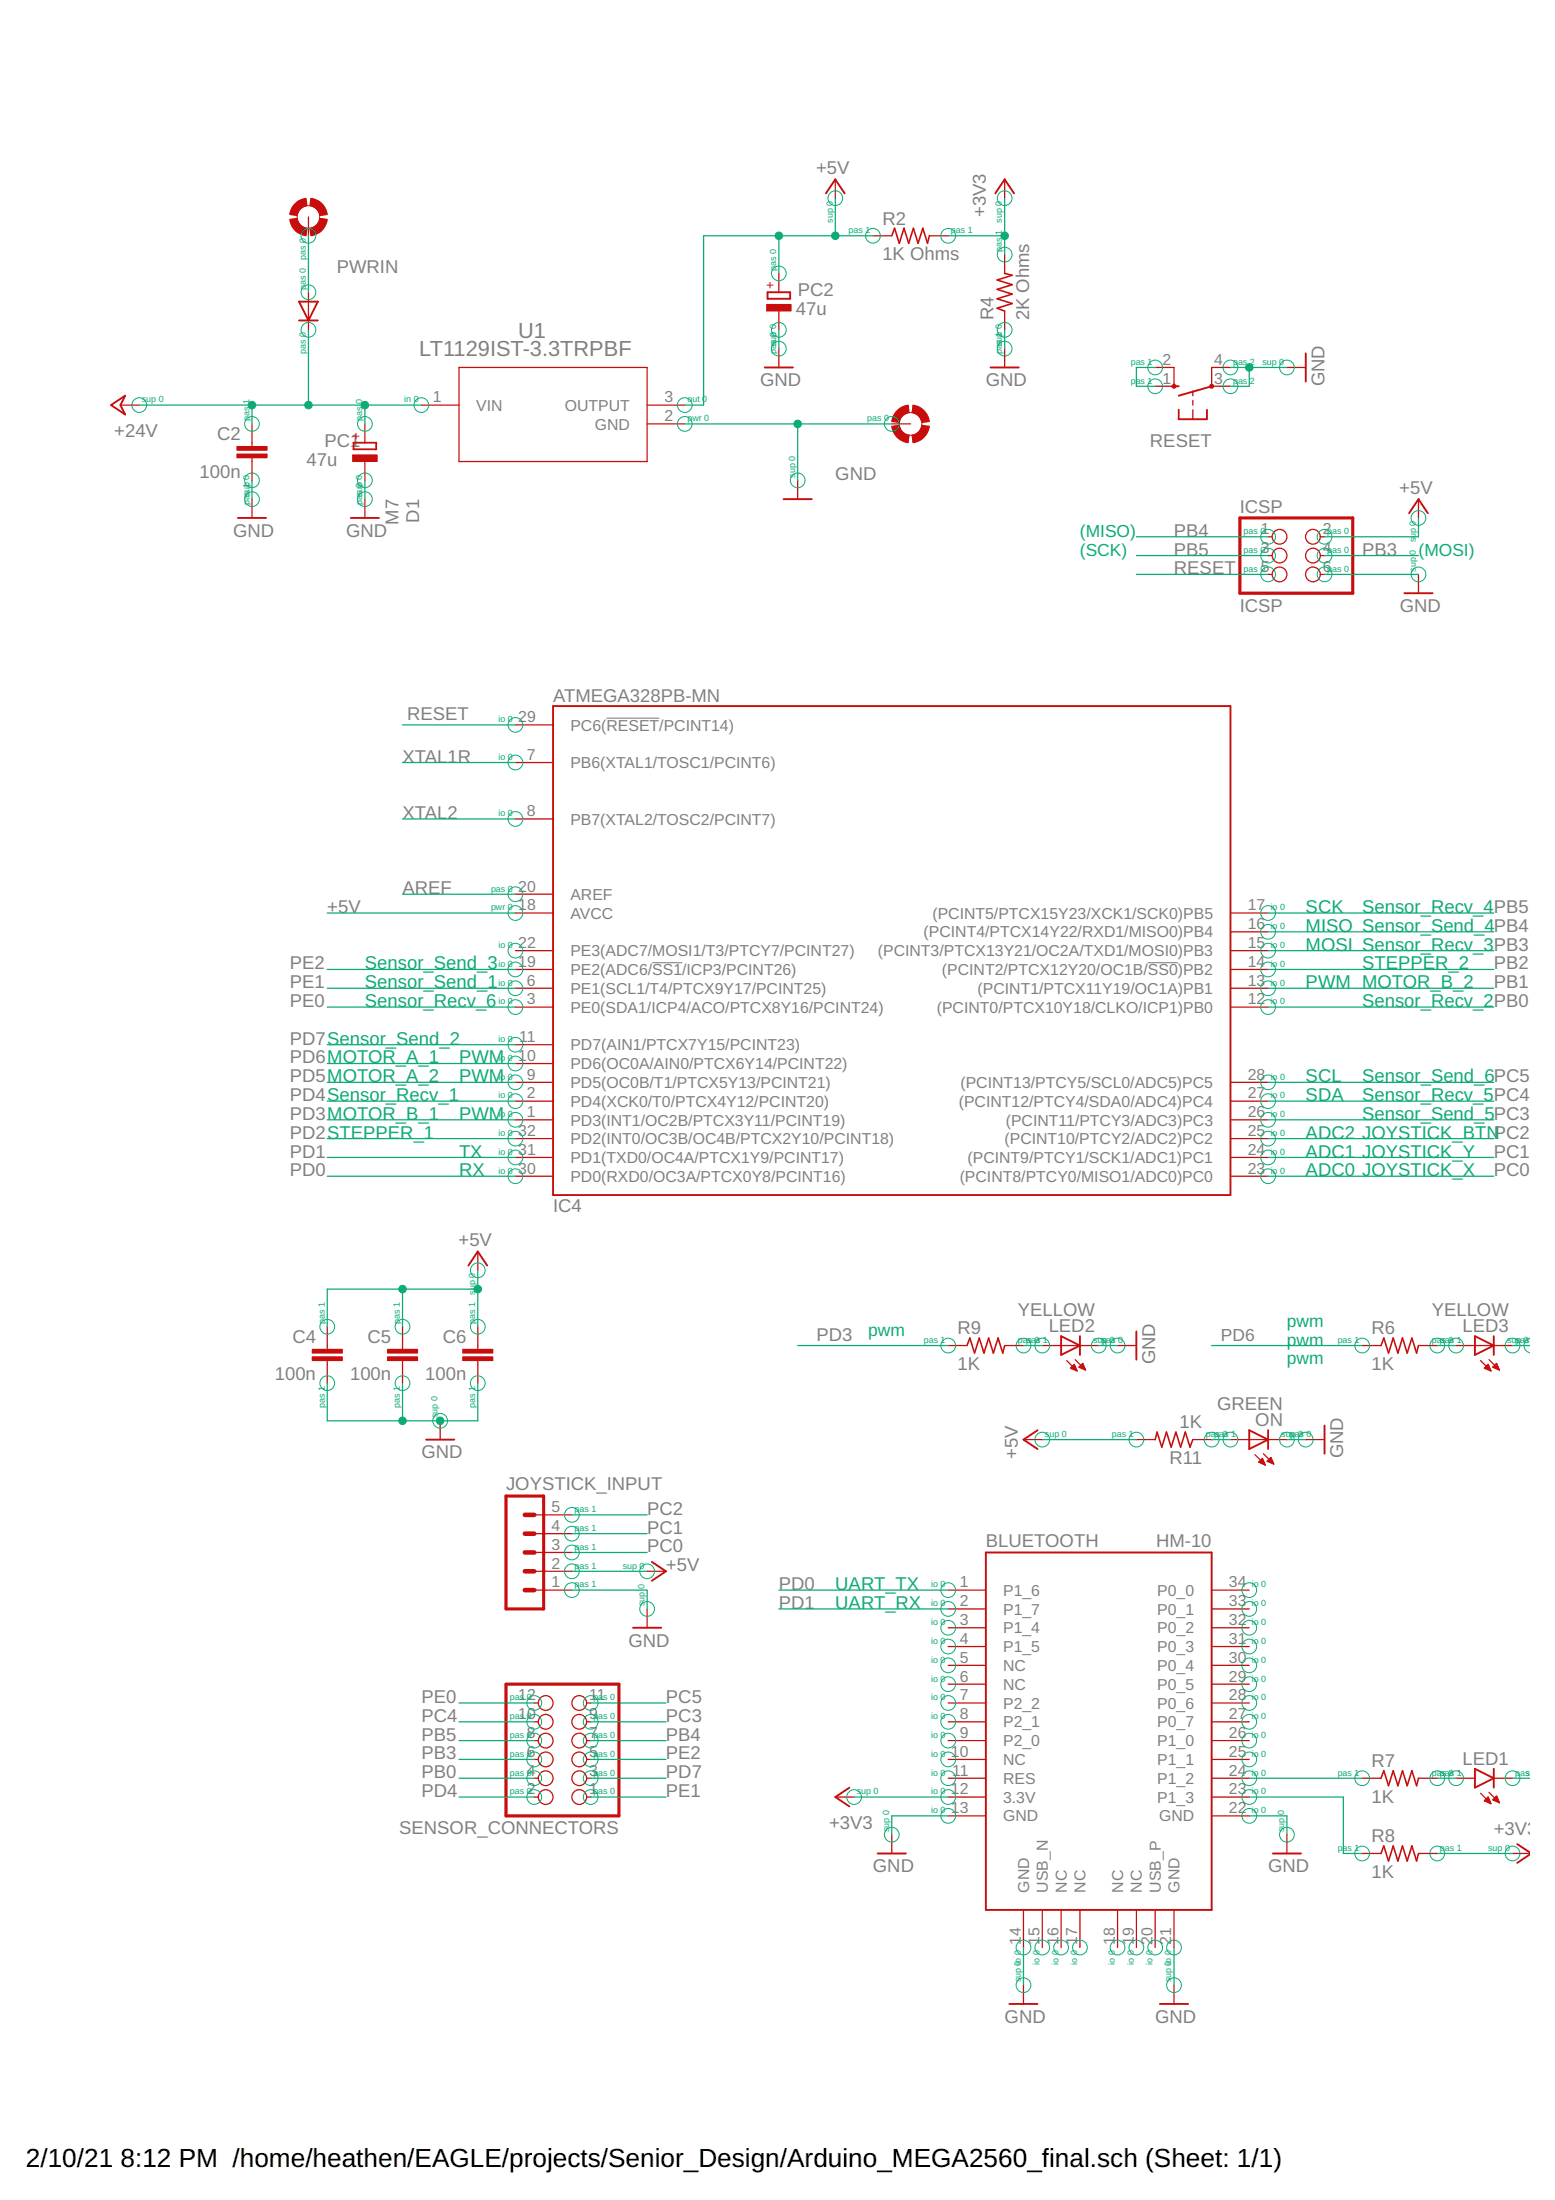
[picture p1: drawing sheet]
<svg xmlns="http://www.w3.org/2000/svg" width="210mm" height="297mm" viewBox="0 0 210 297" stroke-linecap="round" stroke-linejoin="round" font-family="sans-serif">
<path d="M81.9 97h7.1M88.1 130h4M154.9 130h4.1" fill="none" stroke="#808080" stroke-width=".15"/>
<g fill="none" stroke="#c90d0c" stroke-width=".42">
<path d="M167.4 69.9h15.2v10.2h-15.2zM68.3 202h5.1v15.2h-5.1zM68.3 227.4h15.2v17.8h-15.2z"/>
<circle cx="158.5" cy="52.2" r=".13"/>
<circle cx="163.6" cy="52.2" r=".13"/>
</g>
<g fill="none" stroke="#c90d0c" stroke-width=".17">
<path d="M41.6 29.3v2.5M41.6 39.5v5M105.1 36.9v2.6M112.8 24.2v2.6M117.8 31.8h2.6M125.5 31.8h2.5M135.6 24.2v2.6M135.6 34.4v2.5M16.3 54.7h2.5M34 57.2v3.1M49.3 57.2v2.6M56.9 54.7h5.1"/>
<path d="M62 49.6h25.4v12.7h-25.4zM87.4 57.2h5M87.4 54.7h5M105.1 42v2.5M105.1 47.1v2.5M120.4 57.2h2.5M135.6 42v2.5M135.6 47.1v2.5M155.9 49.6h2.6v2.6h-2.6M161 52.8v.6M161 54.1v.6M161 55.3v1.3"/>
<path d="M166.1 49.6h-2.5v2.6h2.5M173.7 49.6h2.6M34 61.8v3.1M34 67.4v2.5M49.3 62.3v2.6M49.3 67.4v2.5M107.7 64.9v2.5M171.2 72.5h.5M171.2 75h.5M171.2 77.6h.5M178.2 72.5h.6M178.2 75h.6"/>
<path d="M178.2 77.6h.6M191.5 67.4v2.5M191.5 77.6v2.5M69.6 97.9h5.1M69.6 110.6h5.1M69.6 103h5.1M69.6 120.7h5.1M69.6 123.3h5.1M69.6 128.4h5.1M69.6 130.9h5.1M69.6 133.4h5.1M69.6 136h5.1"/>
<path d="M166.1 123.3h5.1M166.1 125.8h5.1M166.1 128.4h5.1M166.1 130.9h5.1M166.1 133.4h5.1M166.1 136h5.1M69.6 141.1h5.1M69.6 143.6h5.1M69.6 146.1h5.1M69.6 148.7h5.1M69.6 151.2h5.1M69.6 153.7h5.1"/>
<path d="M69.6 156.3h5.1M69.6 158.8h5.1M166.1 146.1h5.1M166.1 148.7h5.1M166.1 151.2h5.1M166.1 153.7h5.1M166.1 156.3h5.1M166.1 158.8h5.1M44.2 179.1v3.1M54.3 179.1v3.1M64.5 169v2.5M64.5 179.1v3.1"/>
<path d="M44.2 183.7v3.1M54.3 183.7v3.1M59.4 191.8v2.6M64.5 183.7v3.1M128 181.7h2.5M135.6 181.7h2.6M138.2 194.4h2.5M140.7 181.7h7.6M144 183.7l1.4 1.4M144.5 184.7l.5-.5 .4 .9zM144.6 184.7h.6M144.6 184.8h.6"/>
<path d="M144.7 184.6h.4M144.8 184.4h.3M144.9 184.9h.4M144.9 184.3h.1M145.1 183.6l1.4 1.4M145.2 185h.2M145.6 184.6l.6-.5 .3 .9zM145.7 184.6h.6M145.8 184.7h.6M145.8 184.4h.5M145.9 184.3h.3M146.1 184.8h.4"/>
<path d="M146.1 184.2h.1M146.3 184.9h.2M150.9 181.7h2.5M153.4 194.4h2.5M161 194.4h2.6M166.1 194.4h7.6M169.4 196.4l1.4 1.4M169.9 197.4l.5-.5 .4 .9zM169.9 197.4h.7M170 197.3h.6M170.1 197.2h.4M170.2 197.1h.3"/>
<path d="M170.2 197.6h.5M170.3 197h.1M170.5 197.7h.2M170.5 196.3l1.4 1.4M171 197.3l.6-.5 .3 .9zM171.1 197.3h.7M171.1 197.2h.6M171.2 197.1h.5M171.4 197h.2M171.4 197.4h.4M171.5 196.8h.1M171.7 197.6h.2"/>
<path d="M176.3 194.4h2.5M183.9 181.7h2.5M191.5 181.7h2.5M196.6 181.7h7.6M199.9 183.7l1.4 1.4M200.4 184.7l.5-.5 .4 .9zM200.4 184.7h.7M200.5 184.8h.6M200.6 184.6h.4M200.7 184.4h.3M200.8 184.9h.4M200.8 184.3h.1"/>
<path d="M201 183.6l1.4 1.4M201.1 185h.1M201.6 184.6h.6M201.7 184.7h.6M201.7 184.4h.5M201.8 184.3h.3M201.9 184.2h.2M202 184.8h.3M202 184.1l.4 .9-.9-.4zM202.2 184.9h.2M72.1 214.7h5.1M72.1 212.2h5.1"/>
<path d="M72.1 209.6h5.1M72.1 207.1h5.1M72.1 204.5h5.1M87.4 212.2h2.5M87.4 217.2v2.6M128 214.7h5.1M128 217.2h5.1M128 219.8h5.1M163.6 214.7h5M163.6 217.2h5M163.6 219.8h5M72.1 237.6h.6"/>
<path d="M72.1 235h.6M72.1 232.5h.6M72.1 229.9h.6M79.2 237.6h.5M79.2 235h.5M79.2 232.5h.5M79.2 229.9h.5M128 237.6h5.1M128 235h5.1M128 232.5h5.1M128 229.9h5.1M128 222.3h5.1"/>
<path d="M128 224.9h5.1M128 227.4h5.1M163.6 237.6h5M163.6 235h5M163.6 232.5h5M163.6 229.9h5M163.6 222.3h5M163.6 224.9h5M163.6 227.4h5M72.1 242.6h.6M72.1 240.1h.6M79.2 242.6h.5"/>
<path d="M79.2 240.1h.5M112.8 242.6h2.5M120.4 247.7v2.6M128 242.6h5.1M128 240.1h5.1M128 245.2h5.1M138.2 257.9v5.1M140.7 257.9v5.1M143.2 257.9v5.1M145.8 257.9v5.1M150.9 257.9v5.1M153.4 257.9v5.1"/>
<path d="M155.9 257.9v5.1M158.5 257.9v5.1M163.6 242.6h5M163.6 240.1h5M163.6 245.2h5M173.7 247.7v2.6M183.9 240.1h2.5M183.9 250.3h2.5M191.5 240.1h2.5M191.5 250.3h2.5M196.6 240.1h2.5M199.9 242.1l1.4 1.4"/>
<path d="M200.4 243.1l.5-.5 .4 .9zM200.4 243.2h.7M200.5 243.1h.6M200.6 242.9h.4M200.7 242.8h.3M200.7 243.3h.5M200.8 242.7h.1M201 242l1.4 1.4M201 243.4h.2M201.5 243l.5-.5 .4 .9zM201.6 242.9h.6M201.6 243.1h.6"/>
<path d="M201.6 240.1h2.6M201.7 242.8h.5M201.8 242.7h.3M201.9 243.2h.4M202 242.6h.1M202.2 243.3h.2M204.2 250.3h2.3M138.2 268v2.6M158.5 268v2.6"/>
<circle cx="172.7" cy="72.5" r=".99"/>
<circle cx="172.7" cy="77.6" r=".99"/>
<circle cx="172.7" cy="75" r=".99"/>
<circle cx="177.2" cy="72.5" r=".99"/>
<circle cx="177.2" cy="75" r=".99"/>
<circle cx="177.2" cy="77.6" r=".99"/>
<circle cx="73.7" cy="232.5" r=".99"/>
<circle cx="73.7" cy="237.6" r=".99"/>
<circle cx="73.7" cy="235" r=".99"/>
<circle cx="73.7" cy="229.9" r=".99"/>
<circle cx="78.2" cy="235" r=".99"/>
<circle cx="78.2" cy="232.5" r=".99"/>
<circle cx="78.2" cy="237.6" r=".99"/>
<circle cx="78.2" cy="229.9" r=".99"/>
<circle cx="73.7" cy="240.1" r=".99"/>
<circle cx="73.7" cy="242.6" r=".99"/>
<circle cx="78.2" cy="240.1" r=".99"/>
<circle cx="78.2" cy="242.6" r=".99"/>
</g>
<g fill="none" stroke="#c90d0c" stroke-width=".25">
<path d="M103.6 39.5h3.1v.8h-3.1zM111.5 26.1l1.3-1.9 1.2 1.9M134.3 26.1l1.3-1.9 1.3 1.9M15 54.7l1.9-1.3-.6 1.3 .6 1.3zM40.4 40.7h2.5l-1.3 2.6zM40.4 43.3h2.5M47.7 59.8h3.1v.9h-3.1zM103.2 49.6h3.8M133.7 49.6h3.8M158.5 52.2h.6M159.1 55.3v1.3h3.8v-1.3M163.6 52.2l-4.5 1.2"/>
<path d="M176.3 47.7v3.8M32.1 69.9h3.8M47.3 69.9h3.9M105.8 67.4h3.8M190.2 69.3l1.3-1.9 1.2 1.9M74.7 95.3h91.4v66.1h-91.4zM189.6 80.1h3.8M63.2 170.9l1.3-1.9 1.3 1.9M153.4 179.8v3.8M57.5 194.4h3.8M140.1 193.1l-1.9 1.3 1.9 1.2M143.2 180.4l2.6 1.3-2.6 1.2z"/>
<path d="M145.8 180.4v2.5M168.6 193.1l2.6 1.3-2.6 1.2zM171.2 193.1v2.5M178.8 192.5v3.8M199.1 180.4l2.5 1.3-2.5 1.2zM201.6 180.4v2.5M85.4 219.8h3.9M88 210.9l1.9 1.3-1.9 1.2M133.1 209.6h30.5v48.3h-30.5zM199.1 238.8l2.5 1.3-2.5 1.3zM201.6 238.8v2.6M114.7 241.4l-1.9 1.2 1.9 1.3"/>
<path d="M118.5 250.3h3.8M171.8 250.3h3.8M204.8 249l1.7 1.1M206.5 250.4l-1.7 1.1M136.2 270.6h3.9M156.6 270.6h3.8"/>
</g>
<g fill="#c90d0c" stroke="#c90d0c" stroke-width=".13">
<path d="M47.6 61.4h3.3v.9h-3.3z"/>
<path d="M103.5 41.1h3.3v.9h-3.3z"/>
<path d="M62.5 183.2h4v.5h-4z"/>
<path d="M62.5 182.2h4v.5h-4z"/>
<path d="M32 61.3h4v.5h-4z"/>
<path d="M32 60.3h4v.5h-4z"/>
<path d="M52.3 183.2h4.1v.5h-4.1z"/>
<path d="M52.3 182.2h4.1v.5h-4.1z"/>
<path d="M42.1 183.2h4.1v.5h-4.1z"/>
<path d="M42.1 182.2h4.1v.5h-4.1z"/>
</g>
<path d="M70.8 209.6h1.3M70.8 212.2h1.3M70.8 214.7h1.3M70.8 204.5h1.3M70.8 207.1h1.3" fill="none" stroke="#c90d0c" stroke-width=".61"/>
<g fill="#c90d0c" stroke="#c90d0c" stroke-width=".13">
<path d="M39.7 27.6a2.34 2.34 0 0 1 1.6-.8l.1 1a1.57 1.57 0 0 0-1.3 1.3l-1-.1a2.5 2.5 0 0 1 .6-1.4z" fill-rule="evenodd"/>
<path d="M39.1 29.6l1-.1a1.56 1.56 0 0 0 1.3 1.3l-.1 1a2.48 2.48 0 0 1-2.2-2.2z" fill-rule="evenodd"/>
<path d="M41.8 30.8a1.56 1.56 0 0 0 1.4-1.3l1 .1a2.48 2.48 0 0 1-2.2 2.2z" fill-rule="evenodd"/>
<path d="M42 26.8a2.48 2.48 0 0 1 2.2 2.2l-1 .1a1.56 1.56 0 0 0-1.4-1.3z" fill-rule="evenodd"/>
<path d="M123.2 54.7a2.59 2.59 0 0 1 2.3 2.2l-1.1 .1a1.57 1.57 0 0 0-1.3-1.3z" fill-rule="evenodd"/>
<path d="M120.9 55.6a2.59 2.59 0 0 1 1.7-.9l.1 1a1.51 1.51 0 0 0-1.3 1.3l-1-.1a2.5 2.5 0 0 1 .5-1.3z" fill-rule="evenodd"/>
<path d="M120.4 57.6l1-.2a1.46 1.46 0 0 0 1.3 1.4l-.1 1a2.52 2.52 0 0 1-2.2-2.2z" fill-rule="evenodd"/>
<path d="M124.4 57.4l1.1 .2a2.59 2.59 0 0 1-2.3 2.2l-.1-1a1.51 1.51 0 0 0 1.3-1.4z" fill-rule="evenodd"/>
</g>
<g fill="none" stroke="#c90d0c" stroke-width=".13">
<circle cx="41.6" cy="29.3" r="1.52"/>
<circle cx="122.9" cy="57.2" r="1.52"/>
</g>
<path d="M120.4 31.8l.4-1 .6 2.1 .6-2.1 .7 2.1 .6-2.1 .6 2.1 .7-2.1 .6 2.1 .3-1.1M135.6 36.9l1 .3-2 .6 2 .6-2 .7 2 .6-2 .6 2 .7-2 .6 1 .4M130.5 181.7l.4-1 .7 2 .6-2 .6 2 .7-2 .6 2 .6-2 .7 2 .2-1M155.9 194.4l.3-1 .6 2 .7-2 .6 2 .6-2 .7 2 .6-2 .6 2 .4-1M186.4 181.7l.4-1 .6 2 .7-2 .6 2 .6-2 .6 2 .7-2 .6 2 .3-1M186.4 240.1l.4-1 .6 2 .7-2 .6 2 .6-2 .6 2 .7-2 .6 2 .3-1M186.4 250.3l.4-1.1 .6 2.1 .7-2.1 .6 2.1 .6-2.1 .6 2.1 .7-2.1 .6 2.1 .3-1" fill="none" stroke="#c90d0c" stroke-width=".21"/>
<g fill="none" stroke="#0dab76" stroke-width=".13">
<path d="M206.5 180.7a.97 .97 0 0 0-.8 1 .97 .97 0 0 0 .8 .9"/>
<circle cx="41.6" cy="39.5" r=".99"/>
<circle cx="41.6" cy="31.8" r=".99"/>
<circle cx="105.1" cy="36.9" r=".99"/>
<circle cx="112.8" cy="26.8" r=".99"/>
<circle cx="117.8" cy="31.8" r=".99"/>
<circle cx="128" cy="31.8" r=".99"/>
<circle cx="135.6" cy="34.4" r=".99"/>
<circle cx="135.6" cy="26.8" r=".99"/>
<circle cx="18.8" cy="54.7" r=".99"/>
<circle cx="34" cy="57.2" r=".99"/>
<circle cx="41.6" cy="44.5" r=".99"/>
<circle cx="49.3" cy="57.2" r=".99"/>
<circle cx="56.9" cy="54.7" r=".99"/>
<circle cx="92.4" cy="57.2" r=".99"/>
<circle cx="92.4" cy="54.7" r=".99"/>
<circle cx="105.1" cy="44.5" r=".99"/>
<circle cx="105.1" cy="47.1" r=".99"/>
<circle cx="120.4" cy="57.2" r=".99"/>
<circle cx="135.6" cy="47.1" r=".99"/>
<circle cx="135.6" cy="44.5" r=".99"/>
<circle cx="155.9" cy="49.6" r=".99"/>
<circle cx="155.9" cy="52.2" r=".99"/>
<circle cx="166.1" cy="52.2" r=".99"/>
<circle cx="166.1" cy="49.6" r=".99"/>
<circle cx="173.7" cy="49.6" r=".99"/>
<circle cx="34" cy="67.4" r=".99"/>
<circle cx="34" cy="64.9" r=".99"/>
<circle cx="49.3" cy="64.9" r=".99"/>
<circle cx="49.3" cy="67.4" r=".99"/>
<circle cx="107.7" cy="64.9" r=".99"/>
<circle cx="171.2" cy="72.5" r=".99"/>
<circle cx="171.2" cy="77.6" r=".99"/>
<circle cx="171.2" cy="75" r=".99"/>
<circle cx="178.8" cy="72.5" r=".99"/>
<circle cx="178.8" cy="75" r=".99"/>
<circle cx="178.8" cy="77.6" r=".99"/>
<circle cx="191.5" cy="69.9" r=".99"/>
<circle cx="191.5" cy="77.6" r=".99"/>
<circle cx="69.6" cy="97.9" r=".99"/>
<circle cx="69.6" cy="110.6" r=".99"/>
<circle cx="69.6" cy="103" r=".99"/>
<circle cx="69.6" cy="133.4" r=".99"/>
<circle cx="69.6" cy="136" r=".99"/>
<circle cx="69.6" cy="120.7" r=".99"/>
<circle cx="69.6" cy="128.4" r=".99"/>
<circle cx="69.6" cy="130.9" r=".99"/>
<circle cx="69.6" cy="123.3" r=".99"/>
<circle cx="171.2" cy="123.3" r=".99"/>
<circle cx="171.2" cy="125.8" r=".99"/>
<circle cx="171.2" cy="136" r=".99"/>
<circle cx="171.2" cy="133.4" r=".99"/>
<circle cx="171.2" cy="130.9" r=".99"/>
<circle cx="171.2" cy="128.4" r=".99"/>
<circle cx="69.6" cy="158.8" r=".99"/>
<circle cx="69.6" cy="143.6" r=".99"/>
<circle cx="69.6" cy="151.2" r=".99"/>
<circle cx="69.6" cy="153.7" r=".99"/>
<circle cx="69.6" cy="156.3" r=".99"/>
<circle cx="69.6" cy="146.1" r=".99"/>
<circle cx="69.6" cy="141.1" r=".99"/>
<circle cx="69.6" cy="148.7" r=".99"/>
<circle cx="171.2" cy="153.7" r=".99"/>
<circle cx="171.2" cy="146.1" r=".99"/>
<circle cx="171.2" cy="148.7" r=".99"/>
<circle cx="171.2" cy="156.3" r=".99"/>
<circle cx="171.2" cy="158.8" r=".99"/>
<circle cx="171.2" cy="151.2" r=".99"/>
<circle cx="44.2" cy="179.1" r=".99"/>
<circle cx="54.3" cy="179.1" r=".99"/>
<circle cx="64.5" cy="171.5" r=".99"/>
<circle cx="64.5" cy="179.1" r=".99"/>
<circle cx="44.2" cy="186.8" r=".99"/>
<circle cx="54.3" cy="186.8" r=".99"/>
<circle cx="59.4" cy="191.8" r=".99"/>
<circle cx="64.5" cy="186.8" r=".99"/>
<circle cx="128" cy="181.7" r=".99"/>
<circle cx="138.2" cy="181.7" r=".99"/>
<circle cx="140.7" cy="194.4" r=".99"/>
<circle cx="140.7" cy="181.7" r=".99"/>
<circle cx="148.3" cy="181.7" r=".99"/>
<circle cx="150.9" cy="181.7" r=".99"/>
<circle cx="153.4" cy="194.4" r=".99"/>
<circle cx="163.6" cy="194.4" r=".99"/>
<circle cx="166.1" cy="194.4" r=".99"/>
<circle cx="173.7" cy="194.4" r=".99"/>
<circle cx="176.3" cy="194.4" r=".99"/>
<circle cx="183.9" cy="181.7" r=".99"/>
<circle cx="194" cy="181.7" r=".99"/>
<circle cx="196.6" cy="181.7" r=".99"/>
<circle cx="204.2" cy="181.7" r=".99"/>
<circle cx="77.2" cy="204.5" r=".99"/>
<circle cx="77.2" cy="207.1" r=".99"/>
<circle cx="77.2" cy="209.6" r=".99"/>
<circle cx="77.2" cy="214.7" r=".99"/>
<circle cx="77.2" cy="212.2" r=".99"/>
<circle cx="87.4" cy="217.2" r=".99"/>
<circle cx="87.4" cy="212.2" r=".99"/>
<circle cx="128" cy="217.2" r=".99"/>
<circle cx="128" cy="214.7" r=".99"/>
<circle cx="128" cy="219.8" r=".99"/>
<circle cx="168.6" cy="219.8" r=".99"/>
<circle cx="168.6" cy="214.7" r=".99"/>
<circle cx="168.6" cy="217.2" r=".99"/>
<circle cx="72.1" cy="232.5" r=".99"/>
<circle cx="72.1" cy="235" r=".99"/>
<circle cx="72.1" cy="229.9" r=".99"/>
<circle cx="72.1" cy="237.6" r=".99"/>
<circle cx="79.7" cy="235" r=".99"/>
<circle cx="79.7" cy="232.5" r=".99"/>
<circle cx="79.7" cy="229.9" r=".99"/>
<circle cx="79.7" cy="237.6" r=".99"/>
<circle cx="128" cy="222.3" r=".99"/>
<circle cx="128" cy="227.4" r=".99"/>
<circle cx="128" cy="235" r=".99"/>
<circle cx="128" cy="232.5" r=".99"/>
<circle cx="128" cy="224.9" r=".99"/>
<circle cx="128" cy="229.9" r=".99"/>
<circle cx="128" cy="237.6" r=".99"/>
<circle cx="168.6" cy="237.6" r=".99"/>
<circle cx="168.6" cy="235" r=".99"/>
<circle cx="168.6" cy="232.5" r=".99"/>
<circle cx="168.6" cy="229.9" r=".99"/>
<circle cx="168.6" cy="227.4" r=".99"/>
<circle cx="168.6" cy="224.9" r=".99"/>
<circle cx="168.6" cy="222.3" r=".99"/>
<circle cx="72.1" cy="240.1" r=".99"/>
<circle cx="72.1" cy="242.6" r=".99"/>
<circle cx="79.7" cy="240.1" r=".99"/>
<circle cx="79.7" cy="242.6" r=".99"/>
<circle cx="115.3" cy="242.6" r=".99"/>
<circle cx="120.4" cy="247.7" r=".99"/>
<circle cx="128" cy="245.2" r=".99"/>
<circle cx="128" cy="240.1" r=".99"/>
<circle cx="128" cy="242.6" r=".99"/>
<circle cx="168.6" cy="245.2" r=".99"/>
<circle cx="168.6" cy="240.1" r=".99"/>
<circle cx="168.6" cy="242.6" r=".99"/>
<circle cx="173.7" cy="247.7" r=".99"/>
<circle cx="183.9" cy="250.3" r=".99"/>
<circle cx="183.9" cy="240.1" r=".99"/>
<circle cx="194" cy="250.3" r=".99"/>
<circle cx="194" cy="240.1" r=".99"/>
<circle cx="196.6" cy="240.1" r=".99"/>
<circle cx="204.2" cy="250.3" r=".99"/>
<circle cx="204.2" cy="240.1" r=".99"/>
<circle cx="138.2" cy="268" r=".99"/>
<circle cx="138.2" cy="263" r=".99"/>
<circle cx="140.7" cy="263" r=".99"/>
<circle cx="143.2" cy="263" r=".99"/>
<circle cx="145.8" cy="263" r=".99"/>
<circle cx="150.9" cy="263" r=".99"/>
<circle cx="153.4" cy="263" r=".99"/>
<circle cx="155.9" cy="263" r=".99"/>
<circle cx="158.5" cy="263" r=".99"/>
<circle cx="158.5" cy="268" r=".99"/>
</g>
<g fill="none" stroke="#0dab76" stroke-width=".17">
<path d="M41.6 31.8v7.7M105.1 31.8v5.1M112.8 26.8v5M117.8 31.8h-22.8v22.9h-2.6M128 31.8h7.6M135.6 26.8v7.6M18.8 54.7h38.1M34 54.7v2.5M41.6 44.5v10.2M49.3 54.7v2.5M92.4 57.2h28M105.1 44.5v2.6"/>
<path d="M107.7 57.2v7.7M135.6 44.5v2.6M155.9 49.6h-2.5v2.6h2.5M166.1 49.6h7.6M168.6 49.6v2.6h-2.5M34 64.9v2.5M49.3 64.9v2.5M153.4 72.5h17.8M153.4 77.6h17.8M153.4 75h17.8M178.8 77.6h12.7M178.8 75h12.7"/>
<path d="M191.5 69.9v2.6h-12.7M54.3 97.9h15.3M54.3 110.6h15.3M54.3 103h15.3M44.2 123.3h25.4M44.2 130.9h25.4M44.2 133.4h25.4M44.2 136h25.4M54.3 120.7h15.3M171.2 123.3h30.4M171.2 128.4h30.4M171.2 130.9h30.4"/>
<path d="M171.2 133.4h30.4M171.2 125.8h30.4M171.2 136h30.4M44.2 146.1h25.4M44.2 148.7h25.4M44.2 156.3h25.4M44.2 158.8h25.4M44.2 153.7h25.4M44.2 151.2h25.4M44.2 143.6h25.4M44.2 141.1h25.4M171.2 146.1h30.4"/>
<path d="M171.2 148.7h30.4M171.2 156.3h30.4M171.2 158.8h30.4M171.2 153.7h30.4M171.2 151.2h30.4M54.3 174.1v5M64.5 174.1h-20.3v5M64.5 171.5v7.6M44.2 186.8v5h20.3v-5M54.3 186.8v5M107.7 181.7h20.3M138.2 181.7h2.5"/>
<path d="M140.7 194.4h12.7M148.3 181.7h2.6M163.6 194.4h2.5M163.6 181.7h20.3M173.7 194.4h2.6M194 181.7h2.6M204.2 181.7h2.3M77.2 212.2h10.2M77.2 214.7h10.2v2.5M77.2 209.6h10.2M77.2 207.1h10.2M77.2 204.5h10.2"/>
<path d="M105.1 214.7h22.9M105.1 217.2h22.9M62 237.6h10.1M62 232.5h10.1M62 229.9h10.1M62 235h10.1M79.7 237.6h10.2M79.7 232.5h10.2M79.7 229.9h10.2M79.7 235h10.2M62 240.1h10.1M62 242.6h10.1"/>
<path d="M79.7 240.1h10.2M79.7 242.6h10.2M115.3 242.6h12.7M128 245.2h-7.6v2.5M168.6 245.2h5.1v2.5M168.6 240.1h15.3M168.6 242.6h12.7v7.7h2.6M194 240.1h2.6M194 250.3h10.2M204.2 240.1h2.3M138.2 263v5M158.5 263v5"/>
</g>
<g fill="#0dab76" stroke="#0dab76" stroke-width=".13">
<circle cx="105.1" cy="31.8" r=".51"/>
<circle cx="112.8" cy="31.8" r=".51"/>
<circle cx="54.3" cy="174.1" r=".51"/>
<circle cx="64.5" cy="174.1" r=".51"/>
<circle cx="107.7" cy="57.2" r=".51"/>
<circle cx="168.6" cy="49.6" r=".51"/>
<circle cx="59.4" cy="191.8" r=".51"/>
<circle cx="54.3" cy="191.8" r=".51"/>
<circle cx="41.6" cy="54.7" r=".51"/>
<circle cx="34" cy="54.7" r=".51"/>
<circle cx="49.3" cy="54.7" r=".51"/>
<circle cx="135.6" cy="31.8" r=".51"/>
</g>
<g font-size="3.5">
<text x="3.5" y="292.5">2/10/21</text>
<text x="16.3" y="292.5">8:12 PM /home/heathen/EAGLE/projects/Senior_Design/Arduino_MEGA2560_final.sch (Sheet: 1/1)</text>
</g>
<g font-size="2.9" fill="#808080">
<text x="69.9" y="45.6">U1</text>
<text x="56.6" y="48.1">LT1129IST-3.3TRPBF</text>
</g>
<g font-size="2.5" fill="#808080">
<text x="110.2" y="23.5">+5V</text>
<text x="133.1" y="29.3" transform="rotate(-90 133.1 29.3)">+3V3</text>
<text x="119.1" y="35.1">1K Ohms</text>
<text x="119.1" y="30.3">R2</text>
<text x="45.5" y="36.9">PWRIN</text>
<text x="107.7" y="40">PC2</text>
<text x="107.4" y="42.5">47u</text>
<text x="134.1" y="43.3" transform="rotate(-90 134.1 43.3)">R4</text>
<text x="138.9" y="43.3" transform="rotate(-90 138.9 43.3)">2K Ohms</text>
<text x="102.6" y="52.2">GND</text>
<text x="133.1" y="52.2">GND</text>
<text x="178.8" y="52.2" transform="rotate(-90 178.8 52.2)">GND</text>
<text x="15.4" y="59">+24V</text>
<text x="29.3" y="59.4">C2</text>
<text x="26.9" y="64.5">100n</text>
<text x="41.4" y="62.9">47u</text>
<text x="43.8" y="60.3">PC1</text>
<text x="112.8" y="64.9">GND</text>
<text x="155.2" y="60.3">RESET</text>
<text x="53.8" y="70.9" transform="rotate(-90 53.8 70.9)">M7</text>
<text x="56.6" y="70.6" transform="rotate(-90 56.6 70.6)">D1</text>
<text x="167.4" y="69.3">ICSP</text>
<text x="188.9" y="66.6">+5V</text>
<text x="31.5" y="72.5">GND</text>
<text x="46.7" y="72.5">GND</text>
<text x="158.5" y="77.6">RESET</text>
<text x="158.5" y="72.5">PB4</text>
<text x="158.5" y="75">PB5</text>
<text x="183.9" y="75">PB3</text>
<text x="167.4" y="82.6">ICSP</text>
<text x="188.9" y="82.6">GND</text>
<text x="74.7" y="94.8">ATMEGA328PB-MN</text>
<text x="55" y="97.2">RESET</text>
<text x="54.3" y="103">XTAL1R</text>
<text x="54.3" y="110.6">XTAL2</text>
<text x="44.2" y="123.3">+5V</text>
<text x="54.3" y="120.7">AREF</text>
<text x="39.1" y="130.9">PE2</text>
<text x="201.6" y="130.9">PB2</text>
<text x="39.1" y="136">PE0</text>
<text x="39.1" y="133.4">PE1</text>
<text x="201.6" y="133.4">PB1</text>
<text x="39.1" y="143.6">PD6MOTOR_A_1</text>
<text x="39.1" y="141">PD7Sensor_Send_2</text>
<text x="39.1" y="146.1">PD5MOTOR_A_2</text>
<text x="39.1" y="148.7">PD4Sensor_Recv_1</text>
<text x="39.1" y="151.2">PD3MOTOR_B_1</text>
<text x="39.1" y="153.7">PD2STEPPER_1</text>
<text x="39.1" y="156.3">PD1</text>
<text x="39.1" y="158.8">PD0</text>
<text x="201.6" y="158.8">PC0</text>
<text x="201.6" y="156.3">PC1</text>
<text x="74.7" y="163.6">IC4</text>
<text x="61.9" y="168.2">+5V</text>
<text x="137.4" y="177.7">YELLOW</text>
<text x="141.6" y="179.9">LED2</text>
<text x="193.3" y="177.7">YELLOW</text>
<text x="197.4" y="179.9">LED3</text>
<text x="39.5" y="181.3">C4</text>
<text x="49.6" y="181.3">C5</text>
<text x="59.8" y="181.3">C6</text>
<text x="110.2" y="181">PD3</text>
<text x="129.3" y="185">1K</text>
<text x="129.3" y="180.2">R9</text>
<text x="155.9" y="184.2" transform="rotate(-90 155.9 184.2)">GND</text>
<text x="185.1" y="185">1K</text>
<text x="185.1" y="180.2">R6</text>
<text x="37.1" y="186.4">100n</text>
<text x="47.3" y="186.4">100n</text>
<text x="57.4" y="186.4">100n</text>
<text x="164.3" y="190.4">GREEN</text>
<text x="56.9" y="196.9">GND</text>
<text x="137.4" y="197" transform="rotate(-90 137.4 197)">+5V</text>
<text x="157.9" y="197.7">R11</text>
<text x="159.2" y="192.9">1K</text>
<text x="169.5" y="192.6">ON</text>
<text x="181.3" y="196.9" transform="rotate(-90 181.3 196.9)">GND</text>
<text x="68.3" y="201.2">JOYSTICK_INPUT</text>
<text x="87.4" y="209.6">PC0</text>
<text x="87.4" y="207.1">PC1</text>
<text x="87.4" y="204.5">PC2</text>
<text x="133.1" y="208.9">BLUETOOTH</text>
<text x="156.1" y="208.9">HM-10</text>
<text x="89.9" y="212.2">+5V</text>
<text x="105.1" y="214.7">PD0</text>
<text x="105.1" y="217.2">PD1</text>
<text x="84.8" y="222.3">GND</text>
<text x="56.9" y="232.5">PC4</text>
<text x="56.9" y="229.9">PE0</text>
<text x="89.9" y="229.9">PC5</text>
<text x="89.9" y="232.5">PC3</text>
<text x="56.9" y="237.6">PB3</text>
<text x="56.9" y="235">PB5</text>
<text x="89.9" y="235">PB4</text>
<text x="89.9" y="237.6">PE2</text>
<text x="185.1" y="238.6">R7</text>
<text x="197.4" y="238.3">LED1</text>
<text x="56.9" y="242.6">PD4</text>
<text x="56.9" y="240.1">PB0</text>
<text x="89.9" y="240.1">PD7</text>
<text x="89.9" y="242.6">PE1</text>
<text x="185.1" y="243.4">1K</text>
<text x="53.9" y="247.6">SENSOR_CONNECTORS</text>
<text x="111.9" y="246.9">+3V3</text>
<text x="185.1" y="248.7">R8</text>
<text x="201.6" y="247.7">+3V3</text>
<text x="117.8" y="252.8">GND</text>
<text x="171.2" y="252.8">GND</text>
<text x="185.1" y="253.5">1K</text>
<text x="135.6" y="273.1">GND</text>
<text x="155.9" y="273.1">GND</text>
</g>
<g font-size="2.5" fill="#0dab76">
<text x="176.2" y="123.3">SCK</text>
<text x="176.2" y="125.8">MISO Sensor_Send_4PB4</text>
<text x="183.9" y="123.3">Sensor_Recv_4PB5</text>
<text x="49.3" y="130.9">Sensor_Send_3</text>
<text x="176.2" y="128.3">MOSI Sensor_Recv_3PB3</text>
<text x="183.9" y="130.9">STEPPER_2</text>
<text x="49.3" y="133.4">Sensor_Send_1</text>
<text x="49.3" y="136">Sensor_Recv_6</text>
<text x="176.2" y="133.4">PWM MOTOR_B_2</text>
<text x="183.9" y="136">Sensor_Recv_2PB0</text>
<text x="62" y="143.6">PWM</text>
<text x="62" y="146.1">PWM</text>
<text x="176.2" y="146.1">SCL</text>
<text x="176.2" y="148.7">SDA</text>
<text x="183.9" y="148.7">Sensor_Recv_5PC4</text>
<text x="183.9" y="146.1">Sensor_Send_6PC5</text>
<text x="62" y="151.2">PWM</text>
<text x="176.2" y="153.7">ADC2 JOYSTICK_BTNPC2</text>
<text x="183.9" y="151.2">Sensor_Send_5PC3</text>
<text x="62" y="158.8">RX</text>
<text x="62" y="156.3">TX</text>
<text x="176.2" y="158.8">ADC0 JOYSTICK_X</text>
<text x="176.2" y="156.3">ADC1 JOYSTICK_Y</text>
<text x="112.8" y="214.7">UART_TX</text>
<text x="112.8" y="217.2">UART_RX</text>
</g>
<g font-size="2.3" fill="#0dab76">
<text x="145.8" y="75">(SCK)</text>
<text x="145.8" y="72.5">(MISO)</text>
<text x="191.5" y="75">(MOSI)</text>
<text x="173.7" y="179.1">pwm</text>
<text x="117.2" y="180.4">pwm</text>
<text x="173.7" y="181.7">pwm</text>
<text x="173.7" y="184.2">pwm</text>
</g>
<text font-size="2.3" fill="#808080" x="164.8" y="181">PD6</text>
<g font-size="2.1" fill="#808080">
<text x="156.9" y="51.8">1</text>
<text x="156.9" y="49.3">2</text>
<text x="163.9" y="51.8">3</text>
<text x="163.9" y="49.3">4</text>
<text x="58.4" y="54.3">1</text>
<text x="64.3" y="55.5">VIN</text>
<text x="76.2" y="55.5">OUTPUT</text>
<text x="80.3" y="58">GND</text>
<text x="89.7" y="56.9">2</text>
<text x="89.7" y="54.3">3</text>
<text x="170.2" y="72.1">1</text>
<text x="170.2" y="74.7">3</text>
<text x="170.2" y="77.2">5</text>
<text x="178.6" y="72.1">2</text>
<text x="178.6" y="74.7">4</text>
<text x="178.6" y="77.2">6</text>
<text x="70" y="97.5">29</text>
<text x="77" y="98.6">PC6(RESET/PCINT14)</text>
<text x="71.1" y="102.6">7</text>
<text x="77" y="103.7">PB6(XTAL1/TOSC1/PCINT6)</text>
<text x="71.1" y="110.2">8</text>
<text x="77" y="111.3">PB7(XTAL2/TOSC2/PCINT7)</text>
<text x="70" y="120.4">20</text>
<text x="70" y="122.9">18</text>
<text x="77" y="121.5">AREF</text>
<text x="77" y="124">AVCC</text>
<text x="125.9" y="124">(PCINT5/PTCX15Y23/XCK1/SCK0)PB5</text>
<text x="168.4" y="122.9">17</text>
<text x="168.4" y="125.5">16</text>
<text x="70" y="128">22</text>
<text x="70" y="130.5">19</text>
<text x="77" y="129.1">PE3(ADC7/MOSI1/T3/PTCY7/PCINT27)</text>
<text x="77" y="131.6">PE2(ADC6/SS1/ICP3/PCINT26)</text>
<text x="118.5" y="129.1">(PCINT3/PTCX13Y21/OC2A/TXD1/MOSI0)PB3</text>
<text x="124.7" y="126.6">(PCINT4/PTCX14Y22/RXD1/MISO0)PB4</text>
<text x="127.2" y="131.6">(PCINT2/PTCX12Y20/OC1B/SS0)PB2</text>
<text x="168.4" y="128">15</text>
<text x="168.4" y="130.5">14</text>
<text x="71.1" y="133.1">6</text>
<text x="71.1" y="135.6">3</text>
<text x="77" y="134.2">PE1(SCL1/T4/PTCX9Y17/PCINT25)</text>
<text x="77" y="136.7">PE0(SDA1/ICP4/ACO/PTCX8Y16/PCINT24)</text>
<text x="126.5" y="136.7">(PCINT0/PTCX10Y18/CLKO/ICP1)PB0</text>
<text x="132" y="134.2">(PCINT1/PTCX11Y19/OC1A)PB1</text>
<text x="168.4" y="133.1">13</text>
<text x="168.4" y="135.6">12</text>
<text x="70" y="143.2">10</text>
<text x="70.1" y="140.7">11</text>
<text x="77" y="141.8">PD7(AIN1/PTCX7Y15/PCINT23)</text>
<text x="71.1" y="145.8">9</text>
<text x="71.1" y="148.3">2</text>
<text x="77" y="144.3">PD6(OC0A/AIN0/PTCX6Y14/PCINT22)</text>
<text x="77" y="146.9">PD5(OC0B/T1/PTCX5Y13/PCINT21)</text>
<text x="77" y="149.4">PD4(XCK0/T0/PTCX4Y12/PCINT20)</text>
<text x="129.4" y="149.4">(PCINT12/PTCY4/SDA0/ADC4)PC4</text>
<text x="129.7" y="146.9">(PCINT13/PTCY5/SCL0/ADC5)PC5</text>
<text x="168.4" y="145.8">28</text>
<text x="168.4" y="148.3">27</text>
<text x="70" y="153.4">32</text>
<text x="70" y="155.9">31</text>
<text x="71.1" y="150.8">1</text>
<text x="77" y="152">PD3(INT1/OC2B/PTCX3Y11/PCINT19)</text>
<text x="77" y="154.5">PD2(INT0/OC3B/OC4B/PTCX2Y10/PCINT18)</text>
<text x="135.6" y="154.5">(PCINT10/PTCY2/ADC2)PC2</text>
<text x="135.8" y="152">(PCINT11/PTCY3/ADC3)PC3</text>
<text x="168.4" y="150.8">26</text>
<text x="168.4" y="153.4">25</text>
<text x="168.4" y="155.9">24</text>
<text x="70" y="158.5">30</text>
<text x="77" y="157">PD1(TXD0/OC4A/PTCX1Y9/PCINT17)</text>
<text x="77" y="159.6">PD0(RXD0/OC3A/PTCX0Y8/PCINT16)</text>
<text x="129.5" y="159.6">(PCINT8/PTCY0/MISO1/ADC0)PC0</text>
<text x="130.6" y="157">(PCINT9/PTCY1/SCK1/ADC1)PC1</text>
<text x="168.4" y="158.5">23</text>
<text x="74.5" y="209.3">3</text>
<text x="74.5" y="206.7">4</text>
<text x="74.5" y="204.2">5</text>
<text x="74.5" y="214.3">1</text>
<text x="74.5" y="211.8">2</text>
<text x="129.5" y="214.3">1</text>
<text x="135.4" y="215.5">P1_6</text>
<text x="156.2" y="215.5">P0_0</text>
<text x="165.9" y="214.3">34</text>
<text x="129.5" y="216.9">2</text>
<text x="129.5" y="219.4">3</text>
<text x="129.5" y="222">4</text>
<text x="135.4" y="218">P1_7</text>
<text x="135.4" y="220.5">P1_4</text>
<text x="156.2" y="220.5">P0_2</text>
<text x="156.2" y="218">P0_1</text>
<text x="165.9" y="222">31</text>
<text x="165.9" y="219.4">32</text>
<text x="165.9" y="216.9">33</text>
<text x="129.5" y="224.5">5</text>
<text x="129.5" y="227">6</text>
<text x="135.4" y="223.1">P1_5</text>
<text x="135.4" y="225.6">NC</text>
<text x="156.2" y="225.6">P0_4</text>
<text x="156.2" y="223.1">P0_3</text>
<text x="165.9" y="227">29</text>
<text x="165.9" y="224.5">30</text>
<text x="70" y="232.1">10</text>
<text x="70" y="229.6">12</text>
<text x="79.5" y="232.1">9</text>
<text x="79.5" y="229.6">11</text>
<text x="129.5" y="229.6">7</text>
<text x="129.5" y="232.1">8</text>
<text x="135.4" y="228.2">NC</text>
<text x="135.4" y="230.7">P2_2</text>
<text x="135.4" y="233.2">P2_1</text>
<text x="156.2" y="233.2">P0_7</text>
<text x="156.2" y="230.7">P0_6</text>
<text x="156.2" y="228.2">P0_5</text>
<text x="165.9" y="232.1">27</text>
<text x="165.9" y="229.6">28</text>
<text x="71.1" y="239.7">4</text>
<text x="71.1" y="237.2">6</text>
<text x="71.1" y="234.7">8</text>
<text x="79.5" y="239.7">3</text>
<text x="79.5" y="237.2">5</text>
<text x="79.5" y="234.7">7</text>
<text x="128.4" y="237.2">10</text>
<text x="128.5" y="239.7">11</text>
<text x="129.5" y="234.7">9</text>
<text x="135.4" y="235.8">P2_0</text>
<text x="135.4" y="238.3">NC</text>
<text x="156.2" y="238.3">P1_1</text>
<text x="156.2" y="235.8">P1_0</text>
<text x="165.9" y="239.7">24</text>
<text x="165.9" y="237.2">25</text>
<text x="165.9" y="234.7">26</text>
<text x="71.1" y="242.3">2</text>
<text x="79.5" y="242.3">1</text>
<text x="128.4" y="242.3">12</text>
<text x="128.4" y="244.8">13</text>
<text x="135.4" y="240.9">RES</text>
<text x="135.4" y="243.4">3.3V</text>
<text x="135.4" y="245.9">GND</text>
<text x="156.2" y="243.4">P1_3</text>
<text x="156.2" y="240.9">P1_2</text>
<text x="156.5" y="245.9">GND</text>
<text x="165.9" y="244.8">22</text>
<text x="165.9" y="242.3">23</text>
<text x="138.9" y="255.5" transform="rotate(-90 138.9 255.5)">GND</text>
<text x="141.5" y="255.5" transform="rotate(-90 141.5 255.5)">USB_N</text>
<text x="144" y="255.5" transform="rotate(-90 144 255.5)">NC</text>
<text x="146.5" y="255.5" transform="rotate(-90 146.5 255.5)">NC</text>
<text x="151.6" y="255.5" transform="rotate(-90 151.6 255.5)">NC</text>
<text x="154.2" y="255.5" transform="rotate(-90 154.2 255.5)">NC</text>
<text x="156.7" y="255.5" transform="rotate(-90 156.7 255.5)">USB_P</text>
<text x="159.2" y="255.5" transform="rotate(-90 159.2 255.5)">GND</text>
<text x="137.8" y="262.6" transform="rotate(-90 137.8 262.6)">14</text>
<text x="140.3" y="262.6" transform="rotate(-90 140.3 262.6)">15</text>
<text x="142.9" y="262.6" transform="rotate(-90 142.9 262.6)">16</text>
<text x="145.4" y="262.6" transform="rotate(-90 145.4 262.6)">17</text>
<text x="150.5" y="262.6" transform="rotate(-90 150.5 262.6)">18</text>
<text x="153" y="262.6" transform="rotate(-90 153 262.6)">19</text>
<text x="155.6" y="262.6" transform="rotate(-90 155.6 262.6)">20</text>
<text x="158.1" y="262.6" transform="rotate(-90 158.1 262.6)">21</text>
</g>
<g font-size="1.8" fill="#c90d0c">
<text x="104.6" y="39.1" transform="rotate(-90 104.6 39.1)">+</text>
<text x="48.7" y="59.4" transform="rotate(-90 48.7 59.4)">+</text>
</g>
<g font-size="1.2" fill="#0dab76">
<text x="41.3" y="35.1" transform="rotate(-90 41.3 35.1)">pas 0</text>
<text x="112.4" y="30.1" transform="rotate(-90 112.4 30.1)">sup 0</text>
<text x="114.5" y="31.5">pas 1</text>
<text x="128.3" y="31.5">pas 1</text>
<text x="135.3" y="34" transform="rotate(-90 135.3 34)">pas</text>
<text x="135.3" y="31.7" transform="rotate(-90 135.3 31.7)">1</text>
<text x="135.3" y="30.1" transform="rotate(-90 135.3 30.1)">sup 0</text>
<text x="41.3" y="39.1" transform="rotate(-90 41.3 39.1)">pas 0</text>
<text x="104.8" y="36.6" transform="rotate(-90 104.8 36.6)">pas 0</text>
<text x="41.3" y="47.8" transform="rotate(-90 41.3 47.8)">pas 0</text>
<text x="104.8" y="47.8" transform="rotate(-90 104.8 47.8)">passu0</text>
<text x="104.8" y="45.5" transform="rotate(-90 104.8 45.5)">p 0</text>
<text x="135.3" y="47.8" transform="rotate(-90 135.3 47.8)">pasu1</text>
<text x="135.3" y="45.5" transform="rotate(-90 135.3 45.5)">p 0</text>
<text x="152.6" y="51.8">pas 1</text>
<text x="152.6" y="49.3">pas 1</text>
<text x="166.4" y="51.8">pas</text>
<text x="166.4" y="49.3">pas 2</text>
<text x="168.7" y="51.8">2</text>
<text x="170.4" y="49.3">sup 0</text>
<text x="19.1" y="54.3">sup 0</text>
<text x="33.7" y="56.9" transform="rotate(-90 33.7 56.9)">pas</text>
<text x="33.7" y="54.6" transform="rotate(-90 33.7 54.6)">1</text>
<text x="48.9" y="56.9" transform="rotate(-90 48.9 56.9)">pas</text>
<text x="48.9" y="54.6" transform="rotate(-90 48.9 54.6)">0</text>
<text x="54.6" y="54.3">in 0</text>
<text x="92.8" y="56.9">pwr 0</text>
<text x="92.8" y="54.3">out 0</text>
<text x="117.1" y="56.9">pas 0</text>
<text x="33.7" y="65.8" transform="rotate(-90 33.7 65.8)">p 0</text>
<text x="48.9" y="65.8" transform="rotate(-90 48.9 65.8)">p 0</text>
<text x="107.3" y="64.5" transform="rotate(-90 107.3 64.5)">sup 0</text>
<text x="33.7" y="68.2" transform="rotate(-90 33.7 68.2)">passu1</text>
<text x="48.9" y="68.2" transform="rotate(-90 48.9 68.2)">passu0</text>
<text x="167.9" y="72.1">pas 0</text>
<text x="167.9" y="74.7">pas 0</text>
<text x="167.9" y="77.2">pas 0</text>
<text x="179.1" y="72.1">pas 0</text>
<text x="179.1" y="74.7">pas 0</text>
<text x="179.1" y="77.2">pas 0</text>
<text x="191.1" y="77.2" transform="rotate(-90 191.1 77.2)">sup</text>
<text x="191.1" y="74.9" transform="rotate(-90 191.1 74.9)">0</text>
<text x="191.1" y="73.2" transform="rotate(-90 191.1 73.2)">sup 0</text>
<text x="67.3" y="97.5">io 0</text>
<text x="67.3" y="102.6">io 0</text>
<text x="67.3" y="110.2">io 0</text>
<text x="66.3" y="120.4">pas 0</text>
<text x="66.3" y="122.9">pwr 0</text>
<text x="171.5" y="122.9">io 0</text>
<text x="171.5" y="125.5">io 0</text>
<text x="67.3" y="128">io 0</text>
<text x="67.3" y="130.5">io 0</text>
<text x="171.5" y="128">io 0</text>
<text x="171.5" y="130.5">io 0</text>
<text x="67.3" y="133.1">io 0</text>
<text x="67.3" y="135.6">io 0</text>
<text x="171.5" y="133.1">io 0</text>
<text x="171.5" y="135.6">io 0</text>
<text x="67.3" y="140.7">io 0</text>
<text x="67.3" y="143.2">io 0</text>
<text x="67.3" y="145.8">io 0</text>
<text x="67.3" y="148.3">io 0</text>
<text x="171.5" y="145.8">io 0</text>
<text x="171.5" y="148.3">io 0</text>
<text x="67.3" y="150.8">io 0</text>
<text x="67.3" y="153.4">io 0</text>
<text x="67.3" y="155.9">io 0</text>
<text x="171.5" y="150.8">io 0</text>
<text x="171.5" y="153.4">io 0</text>
<text x="171.5" y="155.9">io 0</text>
<text x="67.3" y="158.5">io 0</text>
<text x="171.5" y="158.5">io 0</text>
<text x="43.8" y="178.8" transform="rotate(-90 43.8 178.8)">pas 1</text>
<text x="54" y="178.8" transform="rotate(-90 54 178.8)">pas 1</text>
<text x="64.1" y="178.8" transform="rotate(-90 64.1 178.8)">pas 1</text>
<text x="64.1" y="174.8" transform="rotate(-90 64.1 174.8)">sup 0</text>
<text x="124.7" y="181.3">pas 1</text>
<text x="137.4" y="181.3">papsa0s 1</text>
<text x="147.6" y="181.3">suppa0s 0</text>
<text x="180.6" y="181.3">pas 1</text>
<text x="193.3" y="181.3">papsa0s 1</text>
<text x="203.4" y="181.3">suppa0s 0</text>
<text x="43.8" y="190.1" transform="rotate(-90 43.8 190.1)">pas 1</text>
<text x="54" y="190.1" transform="rotate(-90 54 190.1)">pas 1</text>
<text x="59.1" y="191.5" transform="rotate(-90 59.1 191.5)">sup 0</text>
<text x="64.1" y="190.1" transform="rotate(-90 64.1 190.1)">pas 1</text>
<text x="141" y="194">sup 0</text>
<text x="150.1" y="194">pas 1</text>
<text x="162.8" y="194">papsa0s 1</text>
<text x="172.9" y="194">suppa0s 0</text>
<text x="77.6" y="209.3">pas 1</text>
<text x="77.6" y="206.7">pas 1</text>
<text x="77.6" y="204.2">pas 1</text>
<text x="77.6" y="214.3">pas 1</text>
<text x="77.6" y="211.8">pas 1</text>
<text x="84.1" y="211.8">sup 0</text>
<text x="87" y="214.6" transform="rotate(-90 87 214.6)">0</text>
<text x="125.7" y="214.3">io 0</text>
<text x="169" y="214.3">io 0</text>
<text x="87" y="216.9" transform="rotate(-90 87 216.9)">sup</text>
<text x="125.7" y="216.9">io 0</text>
<text x="125.7" y="219.4">io 0</text>
<text x="125.7" y="222">io 0</text>
<text x="169" y="222">io 0</text>
<text x="169" y="219.4">io 0</text>
<text x="169" y="216.9">io 0</text>
<text x="125.7" y="224.5">io 0</text>
<text x="125.7" y="227">io 0</text>
<text x="169" y="227">io 0</text>
<text x="169" y="224.5">io 0</text>
<text x="68.8" y="232.1">pas 0</text>
<text x="68.8" y="229.6">pas 0</text>
<text x="80.1" y="232.1">pas 0</text>
<text x="80.1" y="229.6">pas 0</text>
<text x="125.7" y="229.6">io 0</text>
<text x="125.7" y="232.1">io 0</text>
<text x="169" y="232.1">io 0</text>
<text x="169" y="229.6">io 0</text>
<text x="68.8" y="239.7">pas 0</text>
<text x="68.8" y="237.2">pas 0</text>
<text x="68.8" y="234.7">pas 0</text>
<text x="80.1" y="239.7">pas 0</text>
<text x="80.1" y="237.2">pas 0</text>
<text x="80.1" y="234.7">pas 0</text>
<text x="125.7" y="234.7">io 0</text>
<text x="125.7" y="237.2">io 0</text>
<text x="125.7" y="239.7">io 0</text>
<text x="169" y="239.7">io 0</text>
<text x="169" y="237.2">io 0</text>
<text x="169" y="234.7">io 0</text>
<text x="180.6" y="239.7">pas 1</text>
<text x="193.3" y="239.7">papsa0s 1</text>
<text x="204.5" y="239.7">passu0p 0</text>
<text x="68.8" y="242.3">pas 0</text>
<text x="80.1" y="242.3">pas 0</text>
<text x="115.6" y="242.3">sup 0</text>
<text x="125.7" y="242.3">io 0</text>
<text x="125.7" y="244.8">io 0</text>
<text x="169" y="244.8">io 0</text>
<text x="169" y="242.3">io 0</text>
<text x="173.4" y="245.1" transform="rotate(-90 173.4 245.1)">0</text>
<text x="120" y="247.4" transform="rotate(-90 120 247.4)">sup 0</text>
<text x="173.4" y="247.4" transform="rotate(-90 173.4 247.4)">sup</text>
<text x="180.6" y="249.9">pas 1</text>
<text x="194.4" y="249.9">pas 1</text>
<text x="200.9" y="249.9">sup 0</text>
<text x="137.8" y="267.7" transform="rotate(-90 137.8 267.7)">sup 0io 0</text>
<text x="140.3" y="265.2" transform="rotate(-90 140.3 265.2)">io 0</text>
<text x="142.9" y="265.2" transform="rotate(-90 142.9 265.2)">io 0</text>
<text x="145.4" y="265.2" transform="rotate(-90 145.4 265.2)">io 0</text>
<text x="150.5" y="265.2" transform="rotate(-90 150.5 265.2)">io 0</text>
<text x="153" y="265.2" transform="rotate(-90 153 265.2)">io 0</text>
<text x="155.6" y="265.2" transform="rotate(-90 155.6 265.2)">io 0</text>
<text x="158.1" y="267.7" transform="rotate(-90 158.1 267.7)">sup 0io 0</text>
</g>
</svg>
